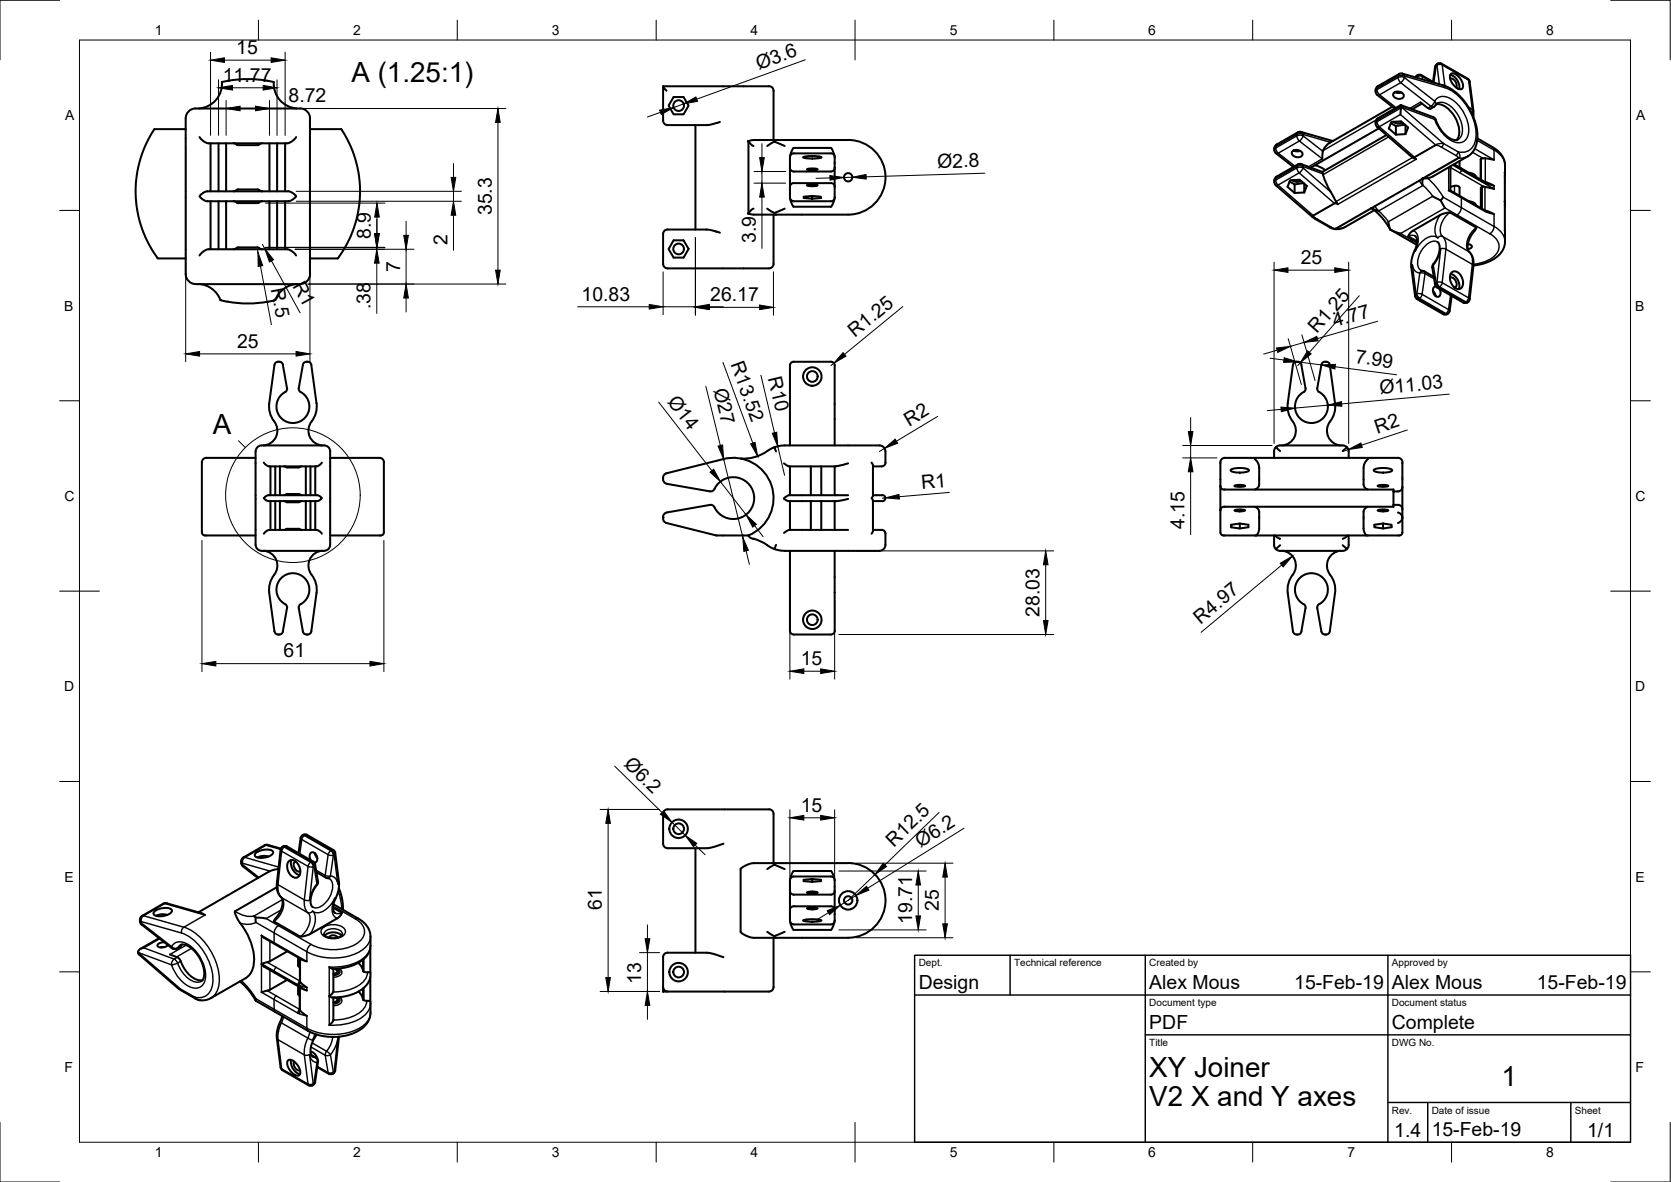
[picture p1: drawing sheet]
<svg xmlns="http://www.w3.org/2000/svg" width="420mm" height="297mm" viewBox="0 0 420 297" stroke-linecap="round" stroke-linejoin="round" font-family="sans-serif">
<!-- layer: Visible -->
<g fill="none" stroke="#000" stroke-width=".51">
<path d="M356.3 19l-.4 .4M356.4 18.9l-.1 .1M356.5 18.9h.9l2.9 1.7M360.8 16.8l-.5 3.9M360.9 16.8a1.18 1.18 0 0 1 1.6-.8l6.6 3.8 .4 .4 1 7.6v1.5M364.6 18.8a3.2 3.2 0 0 1 2.3 3.6M364.6 19.8a1.62 1.62 0 0 1 1.5 2.2M364.8 18.6a1.64 1.64 0 0 1 2.1 .8 2.63 2.63 0 0 1 .8 2.9 1.7 1.7 0 0 1-2.2-.9 2.63 2.63 0 0 1-.7-2.8zM46.7 32.5h-7.9l-2.1 3.8-1.3 3.4-.9 3.6-.4 4.3 .3 4.7 1.1 4.5 1.8 4.3 2.3 3.8h7.1M46.7 29.8v39.1a3.1 3.1 0 0 0 3.9 2.5h23.8a2.89 2.89 0 0 0 3.6-2.5l-.1-39.1M49.2 27.3h26.2M49.2 27.2a2.51 2.51 0 0 0-2.5 2.6"/>
<path d="M50.2 34.4l1 1.1 1.1 .5h20l1.1-.5 1.1-1.1M52.9 36v12.1M54.9 36v12.1M55.8 20.6h.2a28.4 28.4 0 0 1 12.7 0h.1a7.2 7.2 0 0 0 1.6 4.5l1 1 1.2 .7 2 .5M55.8 20.6a6.2 6.2 0 0 1-5.8 6.7M56.9 36v12.1M58.7 36l1.2 .5h4.8l1.3-.5M67.8 36v12.1M69.7 36v12.1M71.7 36v12.1M75.4 27.2a2.51 2.51 0 0 1 2.6 2.6M77.9 32.5h7.9l2.2 3.8 1.3 3.4 .8 3.6 .4 4.3-.3 4.7-1.1 4.5-1.8 4.3-2.3 3.8h-7.1"/>
<path d="M166.7 21.7v8.6a1.13 1.13 0 0 0 1.2 1.1h9.9l3.2-.8M167.6 22.8l-.9-1.1h25.6a2.05 2.05 0 0 1 2.1 .7l.1 12.8M169.4 24.4h2.5l1.2 2.2-1.2 2.1h-2.5l-1.3-2.1zM174.9 31.4v26.3M188.2 35.5l.7 .9 .6 .3M188.2 35.5v18.1M194.7 35.6l-1.8 1.1M194.7 35.6l2.6 1.1M195.1 35.2h-5.7l-1.4 .3h.2M195.1 35.2l-.4 .4M195.1 35.2h18.2M198.7 39.2l.8-2h9.5l.8 2"/>
<path d="M201.9 39.5a8.4 8.4 0 0 1 4.7 .1 8.9 8.9 0 0 1-4.7-.1zM213.3 35.2a9.4 9.4 0 0 1 9.4 9.4 9.4 9.4 0 0 1-9.4 9.3h-18.2M325 38a1.59 1.59 0 0 1 2.5 .8 1.45 1.45 0 0 1-1.5 .7 1.45 1.45 0 0 1-1.2-1.2zM325.2 37.8l1 .2 .7-.1M327.2 33.2l7.9 2.2M327.2 33.2l-.9 .1-5.3 3a1.48 1.48 0 0 0-.1 2.2l4.3 3.5M332.6 38l-.1 1.9M346.3 23.9l4.4 3.4M346.5 21.6a1.48 1.48 0 0 0-.2 2.3M346.5 29.7a1.48 1.48 0 0 0-.2 2.2l8.3 7.2 1.5 .9M346.5 21.7l5.3-3.1 .5-.2 10.5 3a14.2 14.2 0 0 1 8.4 10.1 7.3 7.3 0 0 1-1.1 7l-.9 .7-9.2 5.3-2.3 .4M346.7 32.3l-17.1 9.8"/>
<path d="M348.6 33.9l-16.1 9.3M349.7 31l1.3 .7v2.1M349.8 30.6l2.5-.1 1.8 1.6-.7 1.6-2.4 .1-1.8-1.5zM350.1 26.8l-15.8 9.1-1.1 1-.6 1.1M350.4 30.6a1.94 1.94 0 0 0 2.2 .2M350.5 23.3a1.56 1.56 0 0 1 2.5 .9 1.46 1.46 0 0 1-1.6 .6 1.46 1.46 0 0 1-1.1-1.2zM350.7 23.2l1 .2 .7-.2M352.2 26.4l8.4 3.1 .3 .4 1.1 2.3 1.6 1.9 1.7 1 .9 .1 .4-.1M352.2 26.4l.1 .5M352.2 26.4l-5.7 3.3M352.4 26.9l-.3 1.9M353.2 31.3l-2.2 .4"/>
<path d="M353.4 31.5v2.2M357.1 25.7l1.9 1.5M357.5 26l-2.5 1.5M359 27.2l.7 .1M361.1 26.2a5.3 5.3 0 0 1 4.7 3.2 5.3 5.3 0 0 1 .4 5.8M361.4 26l-.7 .7-1 .6M371.5 34.8l4.2 2.4 1.3 1.1a4.8 4.8 0 0 1 1.4 3.2v2.9M372.4 39.9v5.3M50.5 48.9l1.5-.8h20.6l1.4 .7a.53 .53 0 0 1 .4 .5 .53 .53 0 0 1-.4 .5l-1.4 .8-20.8-.1a2.38 2.38 0 0 1-1.6-1.3zM52.9 50.6v12M54.9 50.6v12M56.9 50.6v12"/>
<path d="M58.7 50.6l1.2 .4h4.8l1.3-.4M58.7 48.1l1.2-.5h5l1.1 .5M67.8 50.6v12M69.7 50.6v12M71.7 50.6v12M167.9 57.7h9.9l3.2 .8M167.9 57.7a1.13 1.13 0 0 0-1.2 1.1M188.2 53.6h-.2l1.4 .3h5.7M189.5 52.4l-.5 .3-.8 .9M192.9 52.4l.6 .5a1.46 1.46 0 0 0 1.8 .4l2-.9M194.5 53.9v12.4a1.38 1.38 0 0 1-1.8 1.1h-24.8a1.13 1.13 0 0 1-1.2-1.1v-7.5M194.7 53.5l.4 .4"/>
<path d="M198.6 46.9a.91 .91 0 0 1 1-.9h9.3a.94 .94 0 0 1 1 .9M198.6 47v1a2.99 2.99 0 0 0 .3 2.3l.7 .3h9.3a.91 .91 0 0 0 1-1v-2.6M198.6 42.2v-2.7a.94 .94 0 0 1 1-1l9.3 .1a.91 .91 0 0 1 1 .9v2.7M198.6 42.2v4.8M198.7 50l.8 2h9.5l.8-2M202.9 42.5a4.3 4.3 0 0 1 2.7 .1 3.7 3.7 0 0 1-2.7-.1zM202.9 46.5a3.7 3.7 0 0 1 2.7 .1 4.3 4.3 0 0 1-2.7 0zM204.2 49.2l2.2 .2v.4l-2.2 .1v-.7l-2.1 .2v.4l2.1 .1M209.9 42.2v4.8M209.9 42.2a.94 .94 0 0 1-1 .9h-9.3a.94 .94 0 0 1-1-.9M320.8 46.6l9.4 8.1 5.1 2.8a4.4 4.4 0 0 0 3-.5l7.3-4.2M324.3 45.6l1.2 .7v2.2"/>
<path d="M324.9 45.3a1.94 1.94 0 0 0 2.3 .2M326.3 41.3l-5.3 3.1a1.49 1.49 0 0 0-.2 2.2M326.3 41.3l.7-.1 5.5 2a30 30 0 0 0 3.2 7l.7 1.2M327.8 46l-2.3 .3M327.9 48.4l.7-1.7-1.8-1.5-2.4 .1-.7 1.7 1.8 1.5M327.9 46.2v2.2M327.9 48.4l-2.4 .1M330.6 41.5l1.3 .5 1.3 .8M344.8 52.2l.1 .1M344.9 52.3l1.7 .7M345 52.4l2.7 2.6 1.9 2.7M349.1 55.7l.5 2"/>
<path d="M349.6 57.7l2.6 1M349.7 57.7l6.5 3.8M355.8 59.3l.3 .4 .2 .9-.3 1.7a8.7 8.7 0 0 0-1.1 4.8l.9 7.3 .5 .7M357.7 44.9l-.1 1.2 .2 .5M357.7 44.9l-12.8 7.4M360.2 49.3l2 1.1M362.2 50.4l1.1 1.9M362.9 49.5l-.7 .9M364.3 47.9h.4l9.1 5.1M364.7 41.8v6.1M364.7 47a1.74 1.74 0 0 1 2.3 .2v2M365.6 41.3l7.7 4.4 2.4 1"/>
<path d="M367 40.5v1.6M372.3 40.1a2.07 2.07 0 0 1 2.1-.2l1.3 .3M372.3 40.1v5M372.6 46.9l-.3 .4v5M373.1 46.9l2.6 .6M373.1 46.9h-.5v5.6M373.8 53l1.9 .8M378.4 43.3v7.3M378.4 50.6v1.1M378.4 50.6v10.3l-.2 1.2-.6 1.1a9.1 9.1 0 0 1-7.1 3.5M378.4 57.9h.1M50.2 64.2l.9-1 1.2-.6h20l1.2 .6 1 1"/>
<path d="M59.5 62.3l-.8 .3M65.2 62.3l-.5-.1h-4.8l-.4 .1M65.2 62.3l.8 .3M74.6 71.4a6.9 6.9 0 0 0-5.5 4.1h-.2a28.9 28.9 0 0 1-13.2 0l-.2-.1a6.3 6.3 0 0 0-5.5-4M169.4 60.4h2.5l1.2 2.2-1.2 2.1h-2.5l-1.3-2.1zM356.3 75.1l6.6 3.9a1.16 1.16 0 0 0 1.6-.9M356.3 60.7l-2.2-1.3 .7-1 7.3-4.4 1.8-.5 .7-.1 6.6 3.8-.3 .7a5.1 5.1 0 0 0-1.6 5.3 3.9 3.9 0 0 1 1.2 3.6l-1 8.4a1.13 1.13 0 0 1-1.6 .8l-6.6-3.8-.4-.6M357.3 68l.8 .2 2.4 1.4M360.3 73.1l.7 1.3M360.3 66.4l-.2 .8 .7 4.4M360.9 74.2l-.1 .1M361 72a1.35 1.35 0 0 0-.8 1.1 1.35 1.35 0 0 0 .7 1.3 .83 .83 0 0 0 1.1 0 .83 .83 0 0 0 .2-1.1l-.3-.7"/>
<path d="M361.4 60.8l.4 .4 .2 .6-.1 1.5-.7 1.9-.9 1.2M364.6 69.8a1.52 1.52 0 0 1 1.6 2l-.3 .3h-.3M364.8 68.8a3.1 3.1 0 0 1 2 3.8M365 74.4l-.5 3.8M365 68.4a1.85 1.85 0 0 1 2.7 1.5 1.95 1.95 0 0 1-.8 2.8 2.76 2.76 0 0 1-1.9-4.3zM369.1 61.3a.74 .74 0 0 1 .9 .9l-.9 .4M71.1 91.7l1.1 5.8-.1 .6-.4 .4M71.1 91.7a1.11 1.11 0 0 0-1-.8 1.11 1.11 0 0 0-1.1 .8l-1.3 9.7M76.2 91.7l-1.1 6.1a1.5 1.5 0 0 0 1.1 1.1 4.1 4.1 0 0 1 .3 6.2 4.1 4.1 0 0 1-6.2-.5 4.1 4.1 0 0 1 1.4-6.1M77.3 90.9a.97 .97 0 0 0-1.1 .8M77.4 90.9a.94 .94 0 0 1 .9 .8l1.3 9.7M327.2 91.7l1.1 6.1a1.5 1.5 0 0 1-1.1 1.1 4.1 4.1 0 0 0-.2 6.3 4.1 4.1 0 0 0 6.3-.8 4.1 4.1 0 0 0-1.8-6l-.3-.9 1.1-5.8"/>
<path d="M327.2 91.7a1.12 1.12 0 0 0-1-.8 1.12 1.12 0 0 0-1.1 .8l-1.3 9.7M333.4 90.9a.97 .97 0 0 0-1.2 .8M333.4 90.9a.94 .94 0 0 1 1 .8l1.3 9.7M51.9 115.1h12.4M51.9 115a1.38 1.38 0 0 0-1.1 1.9v16.9M64.3 113.4v23.5M64.3 113.4a1.7 1.7 0 0 1 2.1-1.5h14.1a2.35 2.35 0 0 1 2.4 1.1l.1 .4M66.3 116.3l.6 .6 .8 .3h11.9l.7-.3 .6-.6M67.7 101.4a6.5 6.5 0 0 0 1.6 5 3.7 3.7 0 0 1-3 5.5M68 117.2v7.2M69.2 117.2v7.2M70.4 117.2v7.2"/>
<path d="M71.4 117.2a8.1 8.1 0 0 0 4.1 .1l.4-.1M76.9 117.2v7.2M78.1 117.2v7.2M78.4 105.9a3.7 3.7 0 0 0 2.6 6M79.3 117.2v7.2M79.6 101.4l-.1 2-.4 1.3-.7 1.2M83 113.4v23.5a1.75 1.75 0 0 1-2.2 1.5h-14a2.29 2.29 0 0 1-2.4-1l-.1-.5M83 115.1h12.4M95.4 115a1.13 1.13 0 0 1 1.1 1.2M96.5 116.2v17.3a.83 .83 0 0 1-.7 1.1M194.7 112.4l-1.2 .6a10.8 10.8 0 0 1-7.3 2.2M197.1 116.4l1.3 .8h11.7l3.2-.8"/>
<path d="M198.6 111.9v-20.1a.94 .94 0 0 1 1-.9h9.3a.91 .91 0 0 1 1 .9v20.1M198.6 117.2v7.2M203.9 117.2v7.2M206.5 117.2v7.2M209.9 117.2v7.2M219.1 116.3l.4 .7-.1 7.8a.58 .58 0 0 0 .1 .9v7.7l-.4 .7M219.5 117.2h2.2M222.6 113.4a1.71 1.71 0 0 0-2.1-1.5h-23.2l-2.1 .4a.4 .4 0 0 0-.5 .2 .4 .4 0 0 0 .3 .5l.1 .4M222.6 113.4l.1 2.8a.94 .94 0 0 1-1 1M308 115.1h43.5M308 115a1.19 1.19 0 0 0-1.1 1.4v5.7M309.5 118l.7-.2 1.5-.2a2.64 2.64 0 0 1 2.3 .6 5.3 5.3 0 0 1-4.6 0z"/>
<path d="M315.5 115.4a3 3 0 0 1 1.1 2.2v4.1a1.42 1.42 0 0 1-1.1 1.3M320.8 112.4l-.4 .8v1.9M323.8 101.4a6.5 6.5 0 0 0 1.6 5 3.7 3.7 0 0 1-3.1 5.5M335.7 101.4a6.5 6.5 0 0 1-1.6 5 3.7 3.7 0 0 0 3 5.5M338.7 112.4l.4 .8v1.9M338.7 112.4l-1.1 1M338.7 112.4l-1.1-.5h-15.8l-.7 .2a.25 .25 0 0 0-.2 .2 .25 .25 0 0 0 .1 .3l.9 .8M344 115.4a3 3 0 0 0-1.1 2.2v4.1a1.38 1.38 0 0 0 1.1 1.3M345.5 118l.7-.2 1.5-.2a2.56 2.56 0 0 1 2.4 .6 5.3 5.3 0 0 1-4.7 0zM351.5 115a1.15 1.15 0 0 1 1.1 1.4v6M50.8 133.8a.88 .88 0 0 0 1 .8h12.5M66.3 138.4a3.8 3.8 0 0 1 3.3 2.6 3.8 3.8 0 0 1-1.1 4l-.7 1.9-.2 1.4 1.4 10.4a1.12 1.12 0 0 0 1.1 .8 1.12 1.12 0 0 0 1-.8"/>
<path d="M66.3 134.1l.6-.6 .8-.3h11.9l.7 .3 .6 .6M66.6 124.9l.8-.5h12.5l.7 .4a.42 .42 0 0 1 .3 .5 .42 .42 0 0 1-.5 .4l-.5 .2h-12.5l-.8-.4a.28 .28 0 0 1-.3-.3 .28 .28 0 0 1 .3-.3zM68 125.9v7.3M69.2 125.9v7.3M70.4 125.9v7.3M71.4 125.9a8.1 8.1 0 0 0 4.1 .1l.4-.1M71.4 124.4a8.7 8.7 0 0 1 3.7-.3l.8 .3M71.9 133l-.5 .2M75.4 133l.5 .2M75.4 133h-3.5M76.9 125.9v7.3M78.1 125.9v7.3"/>
<path d="M79.3 125.9v7.3M81 138.4a3.7 3.7 0 0 0-2.6 6M83 134.6h12.8M166.9 130.1a.97 .97 0 0 0 .7 1.3l12.4 3.1 6.9 .1a1.47 1.47 0 0 1 1.8 .6l.7 .2a9.3 9.3 0 0 1 3.5 1.6M178.4 126.9l-10.7 1.9a1.21 1.21 0 0 0-1 1.3M179.7 122.9a5.3 5.3 0 0 1 8.1-1.7 5.3 5.3 0 0 1-.4 8.3 5.3 5.3 0 0 1-7.9-2.3l-1-.3M179.7 122.9a1.13 1.13 0 0 1-1.3 .6l-10.7-1.9a1.41 1.41 0 0 1-1-1.3 1.41 1.41 0 0 1 .9-1.4l14.3-3.5a10.1 10.1 0 0 1 12.1 6.7 10.1 10.1 0 0 1-5.9 12.5M192.9 137l1.8 1M197.1 125.4l1.1 .5h12.2l2.9-.5M198.6 138.4v20.1a.94 .94 0 0 0 1 1h9.3a.94 .94 0 0 0 1-1v-20.1M198.6 125.9v7.3M203.9 125.9v7.3"/>
<path d="M206.5 125.9v7.3M209.9 125.9v7.3M213.3 133.2h-14.9l-1.3 .7M213.3 124.4h-14.9l-1.3 .8M219.5 133.2h1.3a1.75 1.75 0 0 1 1.8 .5l.1 .4M219.5 124.4h2.4M221.9 124.4a.78 .78 0 0 1 .7 1 .78 .78 0 0 1-1.1 .5h-2M222.6 134.1v2.8a1.75 1.75 0 0 1-2.1 1.5h-23.2l-2.1-.3a.4 .4 0 0 1-.5-.3 .4 .4 0 0 1 .3-.4l.1-.5M306.9 128.3v5.5a.96 .96 0 0 0 1.1 .8h7.8M306.9 122.1v6.2M306.9 122.1a.9 .9 0 0 0 1.1 .9M307.8 123h42.6v.5"/>
<path d="M308 127.4a.9 .9 0 0 0-1.1 .9M309.6 131.9l2.1-.3 2.2 .3v.6l-2.2 .3-2.1-.3zM309.6 131.9v.6M310.4 128.2a3.9 3.9 0 0 1 2.7 .1 3.7 3.7 0 0 1-2.7-.1zM310.4 122.1a3.7 3.7 0 0 1 2.7 0 3.9 3.9 0 0 1-2.7 0zM311.7 131.6v1.2M315.5 127.4a1.42 1.42 0 0 1 1.1 1.3v4.4l-.4 1.1-.4 .4M315.8 134.6h27.9M320.4 134.6v.4a4.2 4.2 0 0 0 .2 2.7l.2 .3M320.7 134.6l1.2 .8M321.9 137l-.9 .8a.28 .28 0 0 0-.1 .3 .28 .28 0 0 0 .3 .2l.6 .1h15.8l1.1-.4M322.3 138.4a3.8 3.8 0 0 1 3.4 2.6 3.8 3.8 0 0 1-1.1 4l-.7 1.9-.2 1.4 1.4 10.4a1.12 1.12 0 0 0 1.1 .8 1.12 1.12 0 0 0 1-.8"/>
<path d="M337.1 138.4a3.8 3.8 0 0 0-3.3 2.6 3.8 3.8 0 0 0 1 4l.6 1.3 .3 2-1.3 10.4a.92 .92 0 0 1-1 .8M338.8 134.6l-1.2 .8M339.1 134.6v.4a4.2 4.2 0 0 1-.2 2.7l-.2 .3-1.1-1M343.7 134.6h8.2M344 127.4a1.42 1.42 0 0 0-1.1 1.3v4.4l.4 1.1 .4 .4M345.6 131.9l2.1-.3 2.2 .3v.6l-2.2 .3-2.1-.3zM346.4 122.1a3.7 3.7 0 0 1 2.7 0 3.9 3.9 0 0 1-2.7 0zM346.4 128.2a3.9 3.9 0 0 1 2.7 .1 3.7 3.7 0 0 1-2.7-.1zM347.7 131.6v1.2M350.4 126.9v.5l-42.6-.1M351.5 128.8a1.34 1.34 0 0 1 1.1 1.3 1.34 1.34 0 0 1-1.1 1.3M352.6 122.4v5.6"/>
<path d="M352.6 128v5.8a.75 .75 0 0 1-.7 .8M352.6 122.4a1.13 1.13 0 0 1-1.1 1.1h-1.1v3.4h1.1a1.09 1.09 0 0 1 1.1 1.1M71.7 151.8a4.2 4.2 0 0 1-1.1-6.3 4.2 4.2 0 0 1 6.5 .3 4.2 4.2 0 0 1-1.7 6.2l-.3 .8 1.1 5.9M71.7 151.8l.4 .4 .1 .6-1.1 5.9M76.2 158.7a.99 .99 0 0 0 1.1 .8M78.4 144.5l.9 1.8 .3 2-1.3 10.4a.92 .92 0 0 1-.9 .8M327.2 158.7l1.1-6.2a1.5 1.5 0 0 0-1.1-1.1 4.1 4.1 0 0 1-.2-6.3 4.1 4.1 0 0 1 6.3 .8 4.1 4.1 0 0 1-1.8 6.1l-.3 .8 1.1 5.9M332.2 158.7a.99 .99 0 0 0 1.2 .8M61.1 217.7l3.8 2.9M64.2 214.4a4.1 4.1 0 0 1 4.4-.5 1.2 1.2 0 0 1-1.3 1.4 2.98 2.98 0 0 1-3.2-.3zM67.4 212.3l3.2 1M67.4 212.3l-.9 .1-5.3 3.1a1.48 1.48 0 0 0-.1 2.2"/>
<path d="M67.5 215.2l-1.4-.1-1.4 .4M67.9 218.9l-18 10.4M70 218.4l-2.1 .5M72.7 216.4a1.65 1.65 0 0 1 2.4 1.1 2.02 2.02 0 0 1-.6 3.1 2.74 2.74 0 0 1-1.8-4.2zM73.3 216.1a3.1 3.1 0 0 0 2 3.8M74.5 216.6a.79 .79 0 0 0-.7 .5 .79 .79 0 0 0 .2 .9l.5 .7a.8 .8 0 0 0 1 .2M75.6 210.6l-.5 3.8M76.2 209.8l-.4 .3-.2 .5M77.2 209.8h-1M77.2 209.8l6.6 3.8M78.1 216.2a1.13 1.13 0 0 1-.3-1.2 1.13 1.13 0 0 1 1-.8 1.54 1.54 0 0 1 .4 2.6h-.1M78.8 216.5l-6.6-3.8a1.15 1.15 0 0 0-1.6 .8l-1 8.5a4.6 4.6 0 0 0 1.3 3.9 6.1 6.1 0 0 1-1.9 5.3l-.1 .4 6.6 3.8 .8-.1 1.7-.6 7.3-4.3 .7-1-2.2-1.3"/>
<path d="M78.8 216.5l.4 .7 .7 4.4M79.1 214.4l.7 1.2M79.2 214.5l-.1 .1M79.6 219.2l2.4 1.4 .8 .2M83.8 213.6l.5 .7 .9 7.4a11.6 11.6 0 0 1-1.3 5.4l-.1 1.3 .1 .7 .4 .4M166.7 204.5v7.5a1.13 1.13 0 0 0 1.2 1.2h10l4-1.2M167.9 203.4h25.5M167.9 203.4a1.13 1.13 0 0 0-1.2 1.1M174.9 213.2v26.2M193.4 203.4a1.13 1.13 0 0 1 1.1 1.1M194.5 204.5v12.4M194.7 217.3l-1.8 1.1"/>
<path d="M194.7 217.3l2.6 1.1M195.1 216.9l-.4 .4M195.1 216.9l-6.1 .1-1.3 .4-1.5 1 .1 15.9 1.4 .9 1.7 .5h5.7M195.1 216.9h18.2M213.3 216.9a9.4 9.4 0 0 1 9.4 9.4 9.4 9.4 0 0 1-9.4 9.4h-18.2M34.7 239.3l.1 .1M35.2 231.5l.4 .9M35.6 232.4l7.6 5.9a1.13 1.13 0 0 0 1.3 .1l.8-.5M36.2 238.2a1.42 1.42 0 0 0-1.5 1.1M38.8 229.1a4.1 4.1 0 0 1 4.3-.5l.1 .1a1.76 1.76 0 0 1-1.8 1.4 2.79 2.79 0 0 1-2.8-.4zM40 235.8l-4.7 2.7M41.3 236.8a1.48 1.48 0 0 0-1.7 .8 1.87 1.87 0 0 0 2.6-.1"/>
<path d="M41.3 238l-1 .1M42 229.9l-1.4-.1-1.3 .3M42.7 239.9l1.9 .7 .5 .3a10 10 0 0 0 3.8 5l1.1 .4h.9M45.4 237.5a3.4 3.4 0 0 1 3.5 1.5 7.7 7.7 0 0 1 2.2 7l-.5 .6M45.5 237.8l-.2 .1M45.7 237.3l-.3 .5M51.5 230l-.9-.5-9-2.6-.5 .2-5.6 3.2-.3 .5v.7M63.8 230.2l.5 .4M64.3 230.6l2.6 .2M64.3 230.6v1.2M65.7 235.1l.6 .5 2.8 1.6 6.9 4 1.2 .4M69.6 223l-10.5 6 .1 .7 .6 1.4a18.8 18.8 0 0 1 4.1 10 5.3 5.3 0 0 1-2.1 4.7l-8.8 5a3.9 3.9 0 0 1-3.9 .2l-4.4-2.7-9.7-8.4-.3-.6"/>
<path d="M72.3 239.1l-5.1 2.7M79.8 222.3l-.9 1.3-.7 1.7-.1 1.8 .6 .9M80 221.5l-.2 .8M81.4 234.7l.4 .5 .4 .3 1.3 .3 1.5-.2 .8-.4 .3-.5M81.7 235.1a3.2 3.2 0 0 1 4.2 0M82.7 235.6a1.24 1.24 0 0 1 2.1 0M83.9 227.3l6.4 3.6 1.1 .9a4.7 4.7 0 0 1 1.8 3.6v2.2a6.1 6.1 0 0 1-4.9 5.1l-2.9 .7a2.78 2.78 0 0 1-2.3-.1l-.3-.3M85.2 223.2a12.8 12.8 0 0 1 1 5.4M93.1 238.2v6.2M167.9 239.4h10l4 1.1M167.9 239.4a1.13 1.13 0 0 0-1.2 1.1M192.9 234.2l2.2 1.5"/>
<path d="M194.5 235.7v12.3a1.36 1.36 0 0 1-1.8 1.2h-26M197.3 234.2l-2.6 1.1M198.6 228.7a.91 .91 0 0 1 1-.9l9.3-.1a.94 .94 0 0 1 1 1M198.6 228.7v2.7M198.6 228.7v-7.5a.94 .94 0 0 1 1-.9h9.3a.91 .91 0 0 1 1 1v7.4M198.6 231.3a.94 .94 0 0 0 1 1M198.7 231.7l.8 2h9.5l.8-2M198.7 220.9l.8-2h9.5l.8 2M199.6 232.3h9.3M201.9 231.3a8.4 8.4 0 0 1 4.7 .1 8.9 8.9 0 0 1-4.7-.1zM202.9 228.2a4.3 4.3 0 0 1 2.7 .1 3.7 3.7 0 0 1-2.7-.1zM202.9 224.2a3.7 3.7 0 0 1 2.7 .1 4.3 4.3 0 0 1-2.7 0z"/>
<path d="M204.2 220.9l2.2 .2v.3l-2.2 .2M204.2 220.9v.7M204.2 220.9l-2.1 .2v.3l2.1 .2M209.9 228.7v2.6M209.9 231.3v.1M209.9 231.3a.94 .94 0 0 1-1 1M209.9 223.9a.94 .94 0 0 1-1 .9h-9.3a.94 .94 0 0 1-1-.9M60.3 246.6a16.5 16.5 0 0 1 4 4.8M64.3 251v.5l13.1 7.6a13.3 13.3 0 0 0 14.1-1.1 4.8 4.8 0 0 0 1.7-3.4l-.1-2.9M65.7 242.4l.6 .5 9.8 5.6 1.1 .4M67.2 241.8l-1.5 .4M71 255.3l-.3 1a8.4 8.4 0 0 0-1.1 4.6l1 7.3 .4 .7"/>
<path d="M72.2 246.3l-4.5 2.5-2 .6M75 247.8v2l.4 .4M75 242.6l.4 .5M75 240.6v2M75.4 248.1v5.8l1.8 1.4M75.4 240.9v5.7M75.4 246.6l.1 .3M75.5 246.9l1.7 1.2M79.7 260a5 5 0 0 0-1.3 5.4l.3 .2M83.8 250.7v5.7l-1 1.2M83.8 243.4v5.8M83.8 243.5a.74 .74 0 0 1 1 .8l-1 .4"/>
<path d="M83.8 256.3h.1M84 250.7a.62 .62 0 0 1 .7 .8l-.9 .3M90.1 242l.9 1.2 .3 .9M90.1 249.2l.7 .7 .5 1.3M91.3 251.2l1.8 .5M91.3 241.2v2.9l.5 .2 1.3 .1M91.3 248.4v2.8M93.1 244.4a5.3 5.3 0 0 1-3.9 5.2l-3.3 .9a4.1 4.1 0 0 1-3.1-.2l.7-.6 .3-.5M93.1 245.5v6.2M166.7 248a1.13 1.13 0 0 0 1.2 1.2M166.7 240.5v8.7M167 248.8l-.3 .4"/>
<path d="M71 269l6.6 3.8a1.15 1.15 0 0 0 1.6-.9M72.4 266.5a1.69 1.69 0 0 1 2.1 .8 2.65 2.65 0 0 1 .8 2.8 1.66 1.66 0 0 1-2.1-.8 2.63 2.63 0 0 1-.8-2.8zM73.2 266.4a3.2 3.2 0 0 0 2.3 3.5M74 266.8a1.62 1.62 0 0 0 1.4 2.2M78.1 264.3a2.01 2.01 0 0 1 1.7 1.8M78.3 265.1l1.2 .7M79.5 265.8l.4 .4 .1 .5M79.8 268.2l2.9 1.7M80 266.8l-.8 5.2M83.6 269.8h-.9M83.8 269.7l-.2 .2M85.2 260.5l-.9 8.5-.5 .7"/>
<circle cx="170.6" cy="26.5" r="1.34"/>
<circle cx="213.3" cy="44.6" r="1.05"/>
<circle cx="170.6" cy="62.6" r="1.34"/>
<circle cx="204.2" cy="94.6" r="2.33"/>
<circle cx="204.2" cy="94.6" r="1.34"/>
<circle cx="204.2" cy="155.8" r="2.33"/>
<circle cx="204.2" cy="155.7" r="1.34"/>
<circle cx="170.6" cy="208.3" r="2.33"/>
<circle cx="170.6" cy="208.3" r="1.34"/>
<circle cx="213.3" cy="226.3" r="2.32"/>
<circle cx="213.3" cy="226.3" r="1.05"/>
<circle cx="170.6" cy="244.3" r="2.33"/>
<circle cx="170.6" cy="244.3" r="1.34"/>
</g>
<circle cx="189.5" cy="135.4" r=".25" fill="#000"/>
<!-- layer: Visible Narrow -->
<g fill="none" stroke="#000" stroke-width=".36">
<path d="M351.5 19.5l.8-.2 .8 .2-.3 .7-.6 .6M351.5 19.5l.2 .7 .5 .6M351.5 19.1v.4M351.5 19.5l-5.3 3M351.5 19.1l-5.3 3.1M351.8 18.6l-.3 .5M352.6 18.5l.5 .6a1.79 1.79 0 0 0-1.6 0M356.3 19l-.3 .5 .3-.2v.2M356.5 18.9l-.2 .4 .6-.2 .7 .1-.2-.3M357.7 19.9l-.1-.7 2.5 1.4M361.1 16.5l-.6 4.3M361.1 16.5l-.2 .3"/>
<path d="M361.3 16.4l.6 4.8M361.3 16.4l-.2 .1M361.3 16.1l-.2 .4M361.5 16l-.2 .4M362.5 16l.1 .3-.6-.1-.7 .2M369.1 19.8l.2 .3M320.8 36.8l-.4 .5M320.8 37.2l-.4 .5M320.8 37.2l.1 .7 .5 .6M320.8 36.9v.3M321 36.3l-.2 .5M321.4 38.5h-.5"/>
<path d="M321.4 38.5l4.2 3.2M321.4 38.5l5.3-3.1 5.8 4.5-3.5 2M326.1 33.8l-5.3 3.1M326.1 33.8v.3M326.1 34.1l-5.3 3.1M326.1 33.8a1.79 1.79 0 0 1 1.6 0M326.1 34.1a1.79 1.79 0 0 1 1.6 0M326.3 33.3l-.2 .5M327.2 33.2l.5 .6M327.7 33.8l6.9 2M327.7 33.8v.3M327.7 34.1l4.9 3.9"/>
<path d="M327.7 34.1l-.4 .8-.6 .5-.4-.6-.2-.7M346 30.1l-13.3 7.8M346.2 22.5l-.3 .5M346.2 30.6l-.3 .4M346.2 30.2l-.3 .5M346.2 22.2l-.3 .4M346.2 22.5l.2 .7 .5 .6M346.2 30.6l.2 .6 .4 .6-.5 .1M346.2 22.2v.3M346.2 30.3v.3M346.5 29.7l-.3 .5M346.5 21.6l-.3 .6"/>
<path d="M346.9 23.8l-.6 .1M346.9 23.8l4.1 3.3M349.2 34.4l-16.5 9.5M352.2 20.8l7.6 5.9M352.2 20.8l-5.3 3M352.3 27.1l-6.1 3.5M352.3 26.7l-6.1 3.6M355.2 39.6l-19.3 11.1M355.6 39.5l-.2 .2M355.6 39.4l.2 .1M357.1 25.7l-2.6 1.5M359.8 26.7l-.8 .5"/>
<path d="M359.8 26.7l.7 .2M360.3 29.4l.4 .6M360.7 30l-8.3-3.1 10.5 9.2M360.7 25.4l-.3 .7-.6 .6M360.7 25.4a2.77 2.77 0 0 1 4.4-.4 9.2 9.2 0 0 1 4 9.2 2.54 2.54 0 0 1-4 1.3 9.7 9.7 0 0 1-4.4-5.5M360.8 25.4l.2 .5-.1 .5M360.8 30l.2 .1M360.9 36.4l-8.8-7.6-5.3 3 8.8 7.7M360.9 36.4l-5.3 3.1M360.9 36.4l.2 .1M361.4 25.9a3.2 3.2 0 0 1 3.6 1 7.1 7.1 0 0 1 2.4 7.3l-.8 .9M362.8 21.4l.4 .6"/>
<path d="M362.9 36.1l-2 .3M362.9 36.1l3.7 2M363 36l-.2 .6-.4 .4M363.2 22l-10.1-2.9v.4l7.6 5.9M363.2 22a13.1 13.1 0 0 1 7.7 9.6 6.1 6.1 0 0 1-1.3 6 3.5 3.5 0 0 1-3 .6M366.1 39.1l-3.9-2.2-1.1-.4-5.4 3 .4 .5-19.7 11.4-.8-.2M366.1 39.1l.5 .3v.3M366.6 39.7l-9 5.1M366.6 39.7h.2M366.6 38.1l.1 .2a.97 .97 0 0 1 .1 1.5M366.6 38.2l-.1 .5-.4 .4M366.8 39.8l-8.9 5.1"/>
<path d="M369.1 39.3l-1.3 .4h-1M369.3 20.1l.9 7.4-1-.6M369.3 20.1l-6.7-3.8 .7 5.3M369.3 20.1l.2 .4M370.2 38.3l2.7 1.5M370.5 27.8l-.3-.3v1.2M370.8 37.4l4.9 2.8v-2.5M371.4 35.3l4.3 2.4M373.5 39.8v5.9M375.4 37l.3 .7M375.7 37.7l.7 .5a4.3 4.3 0 0 1 2 3.3M320.8 44.9l-.4 .5"/>
<path d="M320.8 45.3l-.4 .4M320.8 45.3l.1 .6 .5 .6M320.8 44.9v.4M321 44.4l-.2 .5M321.4 46.5l5.3-3.1 8.8 7.7M321.4 46.5l8.8 7.6M321.4 46.5l-.6 .1M326.1 41.9v.3l-5.3 3.1M326.1 41.9l-5.3 3M326.1 41.9a1.79 1.79 0 0 1 1.6 0M326.1 42.2l.8-.2 .8 .2-.4 .7-.6 .5-.5-.6zM326.3 41.3l-.2 .5"/>
<path d="M327.3 41.2l.4 .6M327.7 41.9l4.9 1.8M327.7 41.9v.3l6.9 6M330.2 54.1l-.2 .4M330.2 54.1l.1 .1M331.1 55h-.4M334.8 57.1h-.4M335.5 51.1l-5.3 3M335.5 51.1l.1 .1M335.6 51.2l-5.3 3M335.8 57.4l.2 .1M336 57.5l-.5 .1"/>
<path d="M336 50.8l-.5 .3M338.3 57l-1.3 .4-1 .1M344.8 52.2l-9.1 5.2-.8-.2-4-2.3-.6-.7M344.9 52.4l-8.9 5.1M345.8 51.8l.6 1 2.7 2.9M355.3 58a2.68 2.68 0 0 1 1.2 3.3l-.6 1.7a6 6 0 0 1 4.4-3.6l1.2 .4M355.8 59.3l-.6-.2-1.1 .3M356.9 45.4l.6 .9 1.6 1.5 1.1 1.5M357.8 46.6l-11.2 6.4M358.9 44.8a18.3 18.3 0 0 1 4 4.7M360.2 49.3l-11.1 6.4M362.1 54a5.5 5.5 0 0 0-.9 5.5l.3 .3"/>
<path d="M362.7 59.4a.94 .94 0 0 0-1.2 .4M362.7 59.4a3.7 3.7 0 0 1 .9 3.2M362.9 49.5l12.8 7.4v-3l-1.9-.6M364.3 42v5.9l3.2 1.8M364.6 53.4a5.2 5.2 0 0 0-2.2 5.7l.3 .3M364.7 42.1l8.4 4.8M365.3 41.5l10.4 6v-.8l-2.3-.7M365.4 41.4l2.1 1.2-.1 .4-.3 .4M365.7 41.2v.1M365.7 46.7v1.8M367.3 49.4l.1 .3M367.3 42.2l.1 .4"/>
<path d="M367.4 52.2l-.2 .8-.8 1M367.5 49.7l6.3 3.6M367.5 42.6l5.9 3.4M367.5 49.7v2.5M369.2 50.5a2.07 2.07 0 0 1 2 1.2M369.2 43.3a2.07 2.07 0 0 1 2 1.2M371.2 57.2a5.2 5.2 0 0 0-2.1 5.7l.2 .3-6.6-3.8M373.2 52.8l.2 .3M373.3 45.7l.1 .3M373.4 47v5.9M373.5 52.9l.3 .4M373.6 45.8l.2 .4"/>
<path d="M374.6 58.7a3.3 3.3 0 0 1 1.6 5.1 8.5 8.5 0 0 1-5.7 2.6M375.7 56.9l-.2 .9-.9 .9-11.3-6.4-11.1 6.4 4.1 2.4M375.7 56.9l.7 .5a4.3 4.3 0 0 1 2 3.3M378.4 43.8v-.5v15.1M355.1 66.6l1 7.3 .2-.1 .7-5.2M355.1 66.6l-.2 .5M355.1 66.6a2.02 2.02 0 0 0 1.9 2M355.2 60.4l-.7 .1M355.7 63h.2M355.8 74.4l.3-.5 .2 .7 .5 .5M356.3 73.8l1.3 .2-.7 1-.4-.5zM356.7 75.1l6.7 3.8"/>
<path d="M356.8 75.1h-.5M356.9 75l6.7 3.8-.2 .1M356.9 75l-.2 .1M357 68.6h.7l.6 .2M357.7 68.1l-.4 .1-.3 .4M358.1 68.2l.2 .6M358.3 68.8l-.7 5.2 6.6 3.8 .5-3.6M358.3 68.8l2.3 1.3M360.3 66.4l.1 .2M360.4 66.7l.7 4.3M360.4 66.7l-.3 .5M361.1 71l-.2 .6"/>
<path d="M361.1 71l.2 .7 .5 .5M361.3 70.9l-.2 .1M361.3 70.9l.7-.1 .6 .2M361.3 70.9l.2 .7 .5 .5M361.4 60.8a2.8 2.8 0 0 0-3.1 1.1 5.6 5.6 0 0 0-1.6 5.3l.6 .8M361.8 72.2l6.6 3.8M361.8 72.2h-.5M362 72.1l6.6 3.8M362 72.1l-.2 .1M362.2 62.5l-.9 8.4M362.2 62.5l.7-.1 .7 .2M362.3 62.5l-.8 2.5-1.1 1.7"/>
<path d="M362.6 71l6.7 3.9M362.6 71l-.2 .6-.4 .5M363.4 78.9l-.5 .1M363.4 78.9l.4 .1M363.6 62.6l6.6 3.8-.9 8.5M363.6 62.6l-1 8.4M364.5 78.1l-.3-.3-.6 1h.4M368.4 76h-.5M368.4 76h.5M368.6 75.9l-.2 .1M368.6 75.9h.5M369.3 74.8l-.3 .6-.4 .5"/>
<path d="M369.3 74.8l.2 .4M369.4 63.3l-.1-.1a3.7 3.7 0 0 1 .9 3.2l.3 .4M60.6 216.8l.4 .5M60.6 216.4l.4 .5M61 216.9l6.9 2M61 216.9v.4M61 217.3l4.1 3.2M61 217.3l.1 .4M61.2 215.5l.4-.1-.5 .5-.1 1M67.4 212.3l-.9 .1M70.5 213.5l-3.6-1.1-5.3 3.1 8.5 2.4M70.6 213.5l.2 .4"/>
<path d="M70.8 213.9l-.9 8.4 6.6 3.9 .9-8.5M70.8 213.9l6.6 3.8M71 212.8l.5 .1-.4 .4-.3 .6M71.2 212.7l.5 .1M71.7 212.8l-.2 .1 6.6 3.8M71.7 212.8l6.6 3.8M72.2 212.7l-.5 .1M75.6 210.6l.3 .4M75.9 211l-.5 3.6M75.9 211l6.6 3.8M76.1 209.9l.4 .1M76.2 209.8h.5"/>
<path d="M76.5 210l6.7 3.8M76.5 210l-.4 .4-.2 .6M76.7 209.9l6.7 3.8M76.7 209.9l-.2 .1M77.2 209.8h-.5M77.5 217.7l.6 .2 .7-.1M78.1 216.7l.5 .5 .2 .6M78.1 216.7l-.4 .4-.2 .6M78.3 216.6l-.2 .1M78.3 216.6l.5 .5 .2 .6M78.8 217.8l-1 8.5M78.8 216.5l-.5 .1"/>
<path d="M79 217.7l.7 4.4M79 217.7l-.2 .1M79.2 217.2l-.2 .5M79.5 218.7l2.3 1.3M81.8 220l.6 .2 .7-.1M81.8 220l.2 .6M82.5 214.8l-.7 5.2M83.2 213.8l.4 .5 .2 .6-.6 .1-.7-.2M83.2 213.8l-.4 .4-.3 .6M83.4 213.7l-.2 .1M83.4 213.7l.4 .5 .2 .6 .3-.5M83.8 214.9l.2-.1 .9 7.4a2.01 2.01 0 0 0-1.8-2.1z"/>
<path d="M83.8 213.6l-.4 .1M35.2 231.5l.3 .4M35.5 231.9l.1 .5M35.5 231.9v-.3l10.1 2.9M35.5 231.9l7.6 6M36.1 230.1h-.4M36.1 230.1l-.4 .5-.2 1-.3-.5M40.2 235.9l-4 2.3 7.6 2.8M41.4 227.1l10.1 2.9-5.3 3-10.1-2.9M41.4 227.1l-5.3 3M41.4 227.1h-.3M41.9 227l-.5 .1"/>
<path d="M43.1 237.9l.6 .4 .9-.1M43.1 237.9l.1 .4M43.1 237.9a2.77 2.77 0 0 1 4.3-.5 9.2 9.2 0 0 1 4 9.3 2.54 2.54 0 0 1-3.9 1.2 9.7 9.7 0 0 1-4.4-5.4M44.6 238.2l-.1 .2M45.4 237.5l-.7 .7M45.4 237.8l-.8 .4M45.6 234.5l.2-1 .4-.5a14.7 14.7 0 0 1 8.7 11 7.1 7.1 0 0 1-1.2 6.3l-.6 .5M45.6 234.5a13.1 13.1 0 0 1 7.7 9.6 6.1 6.1 0 0 1-1.3 6 3.5 3.5 0 0 1-3 .5M46.8 237.5l-4.1 2.4M48.2 238.3l-3.8 2.2M64.3 231.8l4.6 2.6v2.5M64.4 231.8l-1 .4-1.2 .1-1.8-.3"/>
<path d="M67.9 236.5v5.1M68.9 234.4l8.3 4.8v2.4l-8.3-4.7M68.9 236.9l-3.2-1.8v7.1l3.2 1.8v.2l-3.2-1.8v7l3.2 1.8v2.4M68.9 236.9l.2 .3M69.6 221.9l.3 .4v1.3a2.95 2.95 0 0 0 .9 1.9M70 232.6l8.2 4.7-.8 1-.2 .9a14.3 14.3 0 0 0 14-.6 4.4 4.4 0 0 0 2-3.3M70 232.6l-.9 1-.2 .8M70.6 228.7l-3.7 2.1 3.1 1.8M70.7 225.5h.1M70.8 225.5l6.6 3.9a.94 .94 0 0 0 1.2-.4M70.8 225.5a3.6 3.6 0 0 1-.2 4.2l-.8 1.1-.9 .8M71 226.1l-7.2 4.1h-1.9l-1.4-.4-1.4-.8"/>
<path d="M77.4 229.3a3.6 3.6 0 0 1-.2 4.2l-.8 1.1-.9 .8M77.9 226.2l-.7 .1-.7-.2v1.4a2.95 2.95 0 0 0 .9 1.8M78.6 229a4.6 4.6 0 0 1-.3 5.2l-.3 .5M79.7 222.1l-1.1 1.7-.8 2.4M79.7 222.1l.1 .2M80 221.5l-.3 .6M81.1 233.2a4.2 4.2 0 0 1 5.7 .5 1.85 1.85 0 0 1-2 2.1l-1.3 .1a2.6 2.6 0 0 1-2.8-1.8zM81.5 234.7a2.58 2.58 0 0 1 3.5-1.1 1.43 1.43 0 0 1 1.1 1.1M82.8 220.8a2.8 2.8 0 0 1 .6 3.3 5.6 5.6 0 0 1-3.8 4.1l-.9-.2M83.1 220.1l-.3 .4-.4 .2M83.8 227.7l5.5 3.2M84.2 225.7a4.6 4.6 0 0 0-.1 4.6l.7 .5"/>
<path d="M84.2 225.7a6 6 0 0 1-4.4 3.7l-1.2-.4M84.2 225.7l.2 .1M85 224l.6 1.9 .3 2.5M85.2 221.6l-.2 .5M86 229.3l-1.1 .3-.6-.2M90.1 230.8l-.7 .1a3.4 3.4 0 0 1 1.9 4.6 8.8 8.8 0 0 1-8.1 3.2 11.4 11.4 0 0 1-5-1.4M93.2 237.6a5.7 5.7 0 0 1-4.6 4.7l-2.3 .6-3.5 .1v14.6a11.9 11.9 0 0 0 9.5-3.2 3.6 3.6 0 0 0 .9-2.2M43.1 242.5l-8.3-3.1 10.5 9.1 3.7 2.1M43.8 241l.5 .4 .3 .6M43.8 241a1.55 1.55 0 0 0-.7 1.5M44.6 240.6l-.8 .4M44.6 242l-1.5 .5"/>
<path d="M44.7 242a7.3 7.3 0 0 0 4.4 4.8l1.5-.2M44.7 248.3l.6 .2 .2 .3M45.4 241.6l-.8 .4M49 250.6l.5 .5 .8 .3M49 250.6l.2 .3M60.7 246.4a18 18 0 0 1 3.6 4.6l12.9 7.4v-3.1l-2-.6M67.2 248.9l8.2 4.8-.5 .9M67.2 241.8l2.2 1.3M67.9 243.8v4.9M68.9 244.2l8.3 4.7v-.7l-2.3-.7M68.9 251.2l5.9 3.4M68.9 244l6 3.5"/>
<path d="M68.9 244.2l.2 .2M68.9 253.6l.3 .7M69.4 243.1l6 3.4M69.5 250.2l-.4 .4-.2 .6M69.5 243.1l-.4 .4-.2 .5M70.5 256.8l.3 .2M70.8 257.1l6.6 3.8M70.8 257l-.8 2.5-.1 1.7M71.3 255.5l-.5 1.5M74.8 254.6l.4 .1M75.4 246.6l-.5 .9M75.5 248.1v5.9"/>
<path d="M75.5 254l-.2 .7M75.5 240.9v6M75.5 246.9l-.2 .7M77.9 259.3l-.5 1.6M79.2 259.8l-.6 1.6M79.5 259.9l-.9 1.5M84.6 243.4a.75 .75 0 0 1 .6 .9 .75 .75 0 0 1-.9 .6h-.5M84.8 250.6a.66 .66 0 0 1 .4 .7 .66 .66 0 0 1-.6 .6l-.8 .2M84.8 243.4a.82 .82 0 0 1 .7 .9 .82 .82 0 0 1-.9 .7l-.8 .2M85 250.6a.82 .82 0 0 1 .5 1 .82 .82 0 0 1-.9 .6l-.8 .1M85.2 243.4a1.05 1.05 0 0 1 .8 1.2 1.05 1.05 0 0 1-1.2 .8l-1 .2M85.3 250.6a1.05 1.05 0 0 1 .6 1.2 1.05 1.05 0 0 1-1.1 .8l-1 .1"/>
<path d="M91.5 241v3.2M91.5 248.2v3.2M92.2 251.5a4.8 4.8 0 0 1-3.8 4 13.2 13.2 0 0 1-4.6 .8M92.4 244.3a4.9 4.9 0 0 1-3.9 4.2 13.5 13.5 0 0 1-4.7 .8M93.2 254.5a5.8 5.8 0 0 1-4.7 4.7 14.8 14.8 0 0 1-11.3-.8l.3 .6M69.6 260.9l.3 .4M69.9 261.3l6.6 3.8M69.9 261.3l.9 7.3M70.6 268.2l.2 .4M70.8 268.6l6.6 3.8M70.8 268.6l.2 .3M76.5 265.1l.9 7.3"/>
<path d="M76.5 265.1l.7 .1 .6-.2a2.02 2.02 0 0 0 1.9 2l-.7 5.2M77.4 260.9l1.2 .5M77.4 260.9l-.8 2.5-.1 1.7M77.5 272.4l.6 .2 .7-.3-.2 .5M77.5 272.4l.1 .4M77.8 265l1 7.3 .2-.1M78.2 263.1l3.6 2.1M78.3 265.2l1 .6M78.7 265.6l.7 .2M79 272.2l-.2 .4M79.2 271.9l-.2 .3M79.4 265.8a1.05 1.05 0 0 1 .3 1.2l.3-.3"/>
<path d="M79.4 265.8h.1M79.8 268l2.7 1.5M81.8 265.2l.7 4.3M81.8 265.2l.6 .1 .7-.3-1-.8-.3 1M82.5 269.5l.7 .2 .6-.3-.2 .4M82.5 269.5l.2 .3M83.7 260.6l-.6 2.1-1 1.5-3.6-2.1M84.3 269l-.5 .7M84.9 260.9l-.7 2.5-1.1 1.7 .7 4.3 .2-.1 .9-8.4M85.2 260.6l-.2 .3"/>
</g>
<!-- layer: Border -->
<g fill="none" stroke="#000" stroke-width=".25">
<path d="M15 .1h-15v15M20 10.1h390v276.9h-390zM65 5.1v5M115 5.1v5M165 5.1v5M215 5.1v10M265 5.1v5M315 5.1v5M365 5.1v5M405 .1h15v15M15 52.9h5M410 52.9h5"/>
<path d="M15 100.7h5M410 100.7h5M15 148.6h10M405 148.6h10M15 196.4h5M410 196.4h5M15 244.2h5M410 244.2h5M0 282.1v14.9h15M65 287v5M115 287v5M165 287v5"/>
<path d="M215 282.1v9.9M265 287v5M315 287v5M365 287v5M420 282.1v14.9h-15"/>
</g>
<!-- layer: TitleBlock -->
<path d="M230 240.1h180v46.9h-180zM230 250h180M254 240.1v9.9M288 240.1v46.9M349 240.1v46.9M288 260.1h122M349 277.1h61M359 277.1v9.9M395 277.1v9.9" fill="none" stroke="#000" stroke-width=".36"/>
<!-- layer: Dimensions -->
<g fill="none" stroke="#000" stroke-width=".25">
<path d="M52.9 13.1v20.9M56.4 15.1h11.8M71.7 13.1v20.9M202.5 15l-27.3 9.9M46.7 36.8v54.1M54.9 20.1v13.9M56.9 25.3v8.7M58.5 22.1h7.7M60.4 27.3h3.9M67.8 27.3h59.4M67.8 25.3v8.7M69.7 20.1v13.9"/>
<path d="M125.2 30.8v37.1M166.1 28.2l-3.3 1.2M171.9 26.1l-2.5 .9M191.6 36.1v3.5M66.7 51h30.1M74.5 48.1h41.5M74.5 50.6h41.5M77.9 51.3v39.6M94.7 55.2v3.5M94.8 54.6v4.1M102.1 55.6v3.5M114 41.1v3.5"/>
<path d="M114 48.1v2.5M114 54.1v8.8M174.9 59.7v19.5M189.6 43.1h7.9M189.6 46h7.9M191.6 43.1v2.9M191.6 49.5v12.9M208.7 44.7l-3.5 .1M214.3 44.5l-2.1 .1M247.6 43.5l-29.8 .9M64.7 62.8l.2 .6M65.5 66.9l2.7 14.7"/>
<path d="M66 61.4l.6 1.1M66.7 62.2h30.1M68.3 65.6l7.2 13M74.2 62.6h29.9M77.4 71.4h49.8M94.7 62.2v.4M94.7 66.1v12.7M102.1 62.6v8.8M102.1 74.9v3.5M145.2 77.1h18M166.7 68.3v10.8M166.7 77.1h8.2"/>
<path d="M178.4 77.2h12.6M178.4 77.1h3.5M194.5 68.3v10.9M227 77l-14.7 12.1M320.4 65.9v45.5M323.8 67.9h11.8M339.1 65.9v45.5M341.8 74.3l-12.6 14.2M50.2 88.9h24.2M177.5 97.1l3.6 14.9M181.8 91.1l7.5 20.3M191.3 94.3l3.4 14.4"/>
<path d="M209.7 91.3l-.8 .6M319.4 90l3.4 .5M321.1 88l-3.4 1M323.9 85.1l3.3 11.5M326.3 90.9l6 .8M326.9 91.2l-.6 .7M327.3 84.1l3.4 11.5M327.9 86l-3.4 1M335.7 92.2l15.5 2M346.4 80.7l-15.1 4.4M364.4 99l-27.1 2.5M165.6 101l13.4 17.3"/>
<path d="M181.9 115.4l4.9 19.6M195.6 112.1l1.7 7.4M222.4 112.7l-1.3 .8M235.8 104.6l-10.4 6.3M297.4 112h22.4M297.4 115.1h8.6M299.4 105v3.4M299.4 112v3.1M299.4 118.6v15.7M322.1 102.9l-3.5 .3M333.9 101.8l-8.3 .8M339 113l-1.4 .5"/>
<path d="M353.8 108.1l-11.5 3.8M50.8 135.8v33M96.5 135.8v33M181.1 121l6.5 8.3M187.6 138.4l.8 3.4M189.7 132.1l2.2 2.8M215.2 138.4h49.7M222.6 125.1l-.7 .1M238.7 123.7l-12.6 1.1M198.6 150.9v19.8M209.9 150.9v19.8M210.9 159.5h54"/>
<path d="M262.9 141.9v14M322.3 142l-20.3 16.9M54.3 166.8h38.7M202.1 168.7h4.3M154.6 192.6l11.9 11.6M150.9 203.4h15M152.9 206.9v38.8M169 206.7l3.3 3.2M174.8 212.4l2.5 2.4M198.6 203.5v16.8M202.1 205.5h4.3M209.9 203.5v16.8"/>
<path d="M210.9 218.9h22M215.2 216.9h24.4M220 219.8l-6.8 6.5M236.1 204.2l-13.6 13.1M242.4 208.1l-24.2 15.1M160.8 239.4h5.1M162.8 232.4v3.5M162.8 239.4v9.8M208.3 229.4l-3 1.8M210.9 233.7h22M215.2 225.1l-3.9 2.4M215.2 235.7h24.4"/>
<path d="M230.9 222.4v7.8M237.6 220.4v11.8M150.9 249.2h15M162.8 252.7v3.5"/>
</g>
<g fill="#000" stroke="#000" stroke-width=".25">
<path d="M52.9 15.1l3.5-.6v1.2zM68.2 14.5l3.5 .6-3.5 .6zM54.9 22.1l3.6-.6v1.1zM56.9 27.3l3.5-.6v1.1zM64.3 26.7l3.5 .6-3.5 .5zM66.2 21.5l3.5 .6-3.5 .5zM125.2 27.3l.6 3.5h-1.2zM165.9 27.7l3.5-.7-3.1 1.8zM171.9 26.1l3.1-1.7 .4 1.1zM191 39.6h1.2l-.6 3.5zM94.2 58.7h1.1l-.6 3.5zM94.2 58.7h1.2l-.6 3.5z"/>
<path d="M94.8 51l.6 3.6h-1.2zM101.5 59.1h1.2l-.6 3.5zM113.4 44.6h1.2l-.6 3.5zM114 50.6l.6 3.5h-1.2zM191.6 46l.6 3.5h-1.2zM208.7 44.1l3.5 .5-3.5 .7zM214.3 44.5l3.5-.7v1.2zM64.9 63.4l1.2 3.3-1.2 .3zM66.6 62.5l2.2 2.8-1 .5zM94.7 62.6l.6 3.5h-1.1zM102.1 71.4l.6 3.5h-1.2zM124.6 67.9h1.2l-.6 3.5z"/>
<path d="M163.2 76.5l3.5 .6-3.5 .6zM174.9 77.2l3.5-.5v1.1zM174.9 77.1l3.5-.6v1.2zM191 76.7l3.5 .5-3.5 .6zM320.4 67.9l3.4-.6v1.2zM335.6 67.3l3.5 .6-3.5 .6zM46.7 88.9l3.5-.6v1.2zM74.4 88.3l3.5 .6-3.5 .6zM212 88.6l.7 .9-3 1.8zM321 87.4l3.5-.4-3.2 1.6zM322.9 89.9l3.4 1-3.6 .2zM328.8 88.2l.9 .7-2.8 2.3z"/>
<path d="M327.9 86l3.2-1.5 .3 1.1zM332.3 91.7l3.5-.1-.2 1.1zM178.5 118.6l1-.7 1.6 3.1zM180.6 112.1l1.1-.3 .2 3.6zM188.7 111.6l1.1-.4 .7 3.4zM194.2 108.9l1.1-.3 .3 3.5zM222.4 112.7l2.7-2.3 .6 1zM298.8 108.4h1.2l-.6 3.6zM299.4 115.1l.6 3.5h-1.2zM322.1 102.3l3.5 .3-3.4 .9zM333.9 101.8l3.4-.9 .1 1.2zM339 113l3.2-1.7 .3 1.1z"/>
<path d="M186.8 135l1.4 3.3-1.2 .3zM187.6 129.3l2.6 2.4-.9 .8zM222.6 125.1l3.4-.8 .1 1.1zM262.4 155.9h1.1l-.6 3.6zM262.9 138.4l.6 3.5h-1.1zM321.9 141.5l3.1-1.8-2.4 2.8zM50.8 166.8l3.5-.6v1.2zM93 166.2l3.5 .6-3.5 .6zM198.6 168.7l3.5-.6v1.2zM206.4 168.1l3.5 .6-3.5 .6zM152.9 203.4l.6 3.5h-1.2zM166.1 204.6l.8-.8 2.1 2.9z"/>
<path d="M172.3 209.9l2.9 2-.8 .9zM198.6 205.5l3.5-.6v1.2zM206.4 204.9l3.5 .6-3.5 .6zM222.1 216.9l.8 .9-2.9 2zM162.2 235.9h1.2l-.6 3.5zM208 228.9l3.3-1.4-2.7 2.4zM215.2 225.1l2.7-2.4 .6 1zM230.9 218.9l.6 3.5h-1.2zM230.3 230.2h1.2l-.6 3.5zM237.6 216.9l.6 3.5h-1.2zM237 232.2h1.2l-.6 3.5zM152.3 245.7h1.2l-.6 3.5z"/>
<path d="M162.8 249.2l.6 3.5h-1.2z"/>
</g>
<!-- layer: Annotations -->
<g fill="none" stroke="#000" stroke-width=".25">
<path d="M60 110.8l1.7 1.7"/>
<circle cx="73.6" cy="124.4" r="16.9"/>
</g>
<g font-size="7">
<text x="88.4" y="20.7">A (1.25:1)</text>
<text x="53.5" y="109.1">A</text>
<text x="289" y="270.6">XY Joiner</text>
<text x="377.5" y="273">1</text>
<text x="289" y="278.1">V2 X and Y axes</text>
</g>
<g font-size="4.9">
<text x="59.4" y="13.6">15</text>
<text x="190.8" y="17.5" transform="rotate(-20 190.8 17.5)">Ø3.6</text>
<text x="56" y="20.6">11.77</text>
<text x="72.6" y="25.7">8.72</text>
<text x="235.7" y="42.3" transform="rotate(-2 235.7 42.3)">Ø2.8</text>
<text x="93.2" y="60" transform="rotate(-90 93.2 60)">8.9</text>
<text x="123.6" y="54.1" transform="rotate(-90 123.6 54.1)">35.3</text>
<text x="112.5" y="61.5" transform="rotate(-90 112.5 61.5)">2</text>
<text x="190" y="61.1" transform="rotate(-90 190 61.1)">3.9</text>
<text x="73.5" y="71.9" transform="rotate(61 73.5 71.9)">R1</text>
<text x="100.6" y="68.4" transform="rotate(-90 100.6 68.4)">7</text>
<text x="327" y="66.3">25</text>
<text x="68.1" y="72.5" transform="rotate(79 68.1 72.5)">R.5</text>
<text x="93.2" y="77.7" transform="rotate(-90 93.2 77.7)">.38</text>
<text x="146.2" y="75.5">10.83</text>
<text x="178.6" y="75.7">26.17</text>
<text x="335.6" y="82.3" transform="rotate(-16 335.6 82.3)">4.77</text>
<text x="59.6" y="87.4">25</text>
<text x="214.9" y="84.9" transform="rotate(-39 214.9 84.9)">R1.25</text>
<text x="331.1" y="84.1" transform="rotate(-49 331.1 84.1)">R1.25</text>
<text x="183.6" y="91.6" transform="rotate(70 183.6 91.6)">R13.52</text>
<text x="193.1" y="95" transform="rotate(77 193.1 95)">R10</text>
<text x="340.6" y="91.2" transform="rotate(8 340.6 91.2)">7.99</text>
<text x="167.7" y="101.1" transform="rotate(52 167.7 101.1)">Ø14</text>
<text x="179.4" y="97.9" transform="rotate(76 179.4 97.9)">Ø27</text>
<text x="347" y="99" transform="rotate(-5 347 99)">Ø11.03</text>
<text x="228.6" y="107.2" transform="rotate(-31 228.6 107.2)">R2</text>
<text x="346.3" y="109" transform="rotate(-18 346.3 109)">R2</text>
<text x="231.8" y="122.8" transform="rotate(-5 231.8 122.8)">R1</text>
<text x="297.8" y="132.9" transform="rotate(-90 297.8 132.9)">4.15</text>
<text x="261.4" y="155" transform="rotate(-90 261.4 155)">28.03</text>
<text x="301.9" y="157" transform="rotate(-40 301.9 157)">R4.97</text>
<text x="71.3" y="165.2">61</text>
<text x="201.3" y="167.1">15</text>
<text x="156.7" y="192.3" transform="rotate(44 156.7 192.3)">Ø6.2</text>
<text x="201.3" y="203.9">15</text>
<text x="224.7" y="213" transform="rotate(-44 224.7 213)">R12.5</text>
<text x="231.5" y="213" transform="rotate(-32 231.5 213)">Ø6.2</text>
<text x="151.3" y="228.6" transform="rotate(-90 151.3 228.6)">61</text>
<text x="229.3" y="232.2" transform="rotate(-90 229.3 232.2)">19.71</text>
<text x="236.1" y="229" transform="rotate(-90 236.1 229)">25</text>
<text x="161.2" y="247.2" transform="rotate(-90 161.2 247.2)">13</text>
<text x="231" y="248.5">Design</text>
<text x="289" y="248.5">Alex Mous</text>
<text x="325.4" y="248.5">15-Feb-19</text>
<text x="350" y="248.5">Alex Mous</text>
<text x="386.4" y="248.5">15-Feb-19</text>
<text x="289" y="258.6">PDF</text>
<text x="350" y="258.6">Complete</text>
<text x="350.6" y="285.7">1.4</text>
<text x="360" y="285.5">15-Feb-19</text>
<text x="399.1" y="285.7">1/1</text>
</g>
<g font-size="3.5">
<text x="39" y="8.8">1</text>
<text x="88.8" y="8.8">2</text>
<text x="138.8" y="8.8">3</text>
<text x="188.7" y="8.8">4</text>
<text x="238.8" y="8.8">5</text>
<text x="288.7" y="8.8">6</text>
<text x="338.8" y="8.8">7</text>
<text x="388.8" y="8.8">8</text>
<text x="16.4" y="30.2">A</text>
<text x="411.4" y="30.2">A</text>
<text x="16.2" y="78">B</text>
<text x="411.2" y="78">B</text>
<text x="16.2" y="125.9">C</text>
<text x="411.2" y="125.9">C</text>
<text x="16.2" y="173.7">D</text>
<text x="411.2" y="173.7">D</text>
<text x="16.2" y="221.6">E</text>
<text x="411.2" y="221.6">E</text>
<text x="16.2" y="269.4">F</text>
<text x="411.2" y="269.4">F</text>
<text x="39" y="290.8">1</text>
<text x="88.8" y="290.8">2</text>
<text x="138.8" y="290.8">3</text>
<text x="188.7" y="290.8">4</text>
<text x="238.8" y="290.8">5</text>
<text x="288.7" y="290.8">6</text>
<text x="338.8" y="290.8">7</text>
<text x="388.8" y="290.8">8</text>
</g>
<g font-size="2.5">
<text x="231" y="242.9">Dept.</text>
<text x="255" y="242.9">Technical reference</text>
<text x="289" y="242.9">Created by</text>
<text x="350" y="242.9">Approved by</text>
<text x="289" y="252.8">Document type</text>
<text x="350" y="252.8">Document status</text>
<text x="289" y="262.9">Title</text>
<text x="350" y="262.9">DWG No.</text>
<text x="350" y="279.9">Rev.</text>
<text x="360" y="279.9">Date of issue</text>
<text x="396" y="279.9">Sheet</text>
</g>
</svg>
